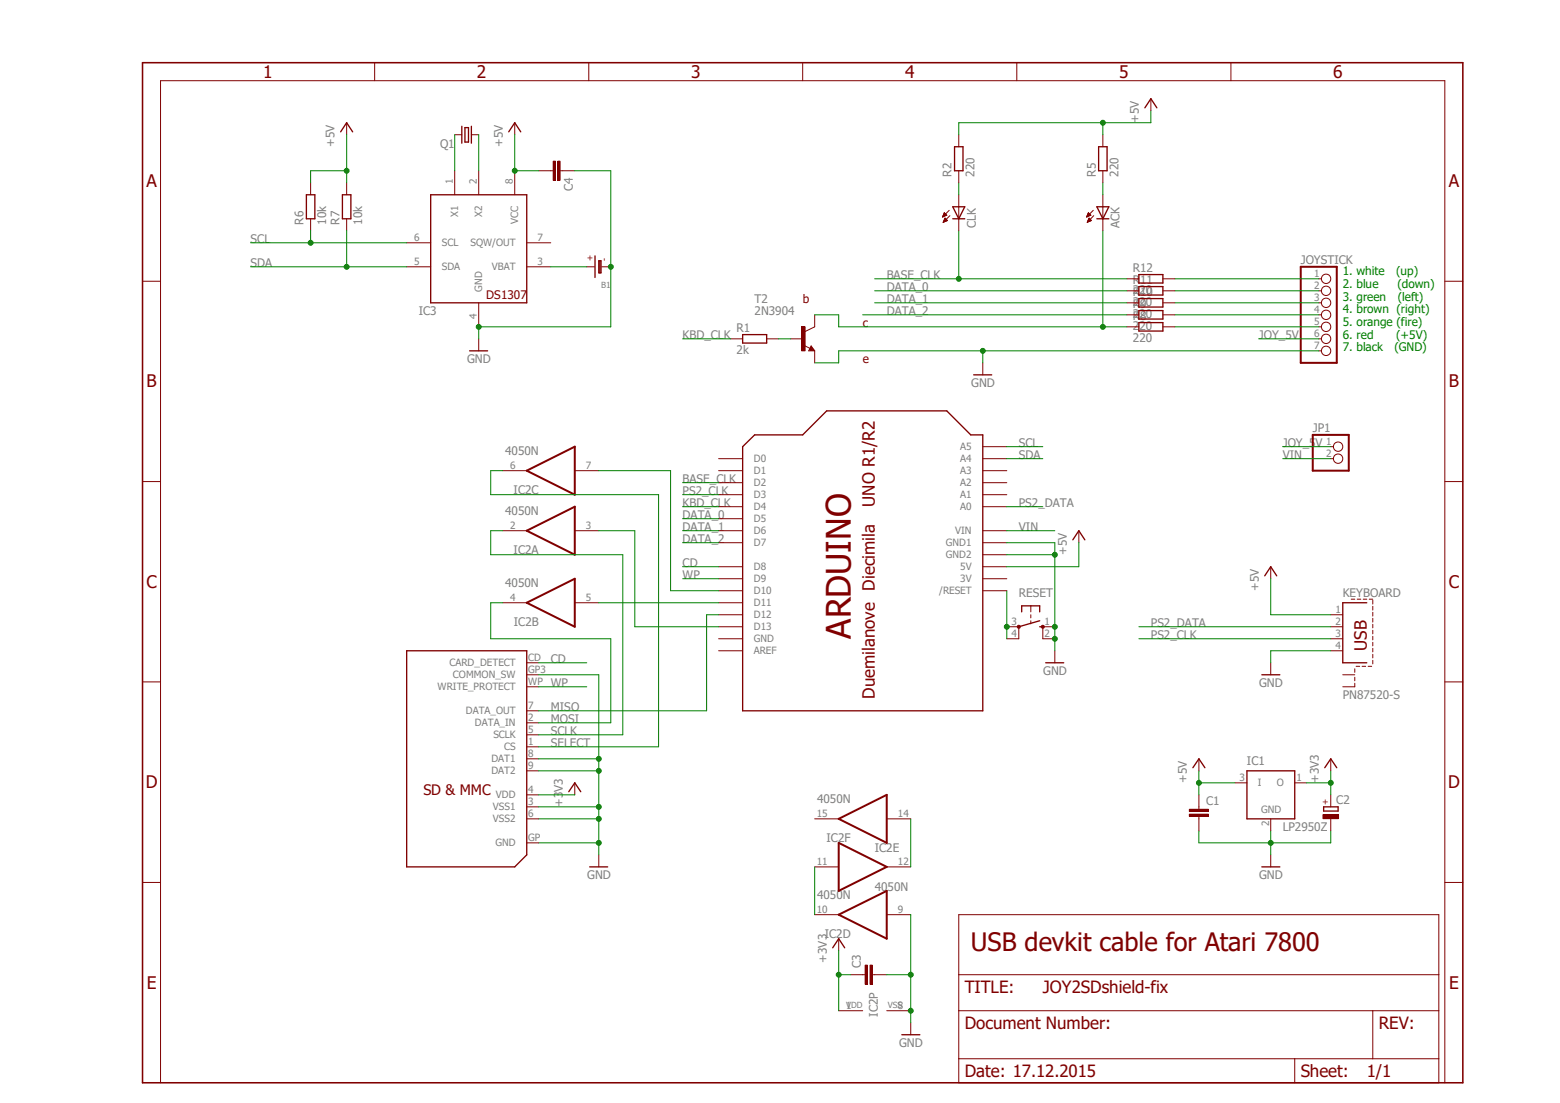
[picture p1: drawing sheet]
<svg xmlns="http://www.w3.org/2000/svg" width="297mm" height="210mm" viewBox="0 0 297 210" stroke-linecap="round" stroke-linejoin="round" font-family="sans-serif">
<path d="M26.7 11.6l252.1 195.1M278.8 11.6l-252.1 195.1" fill="none" stroke="#fff" stroke-width=".19"/>
<path d="M194.5 116.5v-1.1h3.5v1.1M198 119.3h.5M198 118.2l-4 1.1" fill="none" stroke="#800000" stroke-width=".25"/>
<path d="M194 119.3v2.3M196.3 115.4v1.1M196.3 117.1v.5M196.3 118.2v.6M198.5 119.3v2.3" fill="none" stroke="#800000" stroke-width=".19"/>
<circle cx="194" cy="119.3" r=".3" fill="#800000"/>
<circle cx="194" cy="119.3" r=".3" fill="none" stroke="#800000" stroke-width=".19"/>
<circle cx="198.5" cy="119.3" r=".3" fill="#800000"/>
<g fill="none" stroke="#800000" stroke-width=".19">
<path d="M71.3 11.9v3.5M112.1 11.9v3.5M152.8 11.9v3.5M193.6 11.9v3.5M219.1 18.8v2.3M234.4 11.9v3.5M182.5 25.7v2.2M182.5 32.5v2.3M182.5 37.1v6.8M27.1 53.6h3.5M179.5 41.3h.1M179.5 41.2h.2"/>
<path d="M179.5 41.1h.4M179.6 41h.5M179.6 42.3h.1M179.6 41h.7M179.6 40.9h.6M179.6 42.2h.3M179.7 40.8h.4M179.7 42.2h.3M179.7 40.7h.3M179.7 42.1h.5M179.7 42h.7M179.7 40.6h.2"/>
<path d="M179.7 41.9h.6M179.8 40.5l-.3 .8M179.8 40.5l.5 .5M179.8 40.5h.1M179.8 41.9h.4M179.8 41.8h.3M179.8 41.7h.3M179.9 41.6h.1M180.3 41l-.8 .3M180.4 42l-.5-.5-.3 .8M180.4 42l-.8 .3M180.7 40l-1.2 1.3"/>
<path d="M180.8 41.1l-1.2 1.2M214.5 53.1h2.3M214.5 55.4h2.3M214.5 57.7h2.3M214.5 59.9h2.3M221.4 53.1h2.3M221.4 55.4h2.3M221.4 57.7h2.3M221.4 59.9h2.3M251.1 53.1h.5M251.1 55.4h.5M251.1 57.7h.5"/>
<path d="M251.1 59.9h.5M275.1 53.6h3.4M187.1 69.1v2.3M214.5 62.2h2.3M221.4 62.2h2.3M251.1 62.2h.5M251.1 64.5h.5M251.1 66.8h.5M27.1 91.7h3.5M136.8 87.3h4.6M136.8 89.6h4.6M136.8 91.9h4.6"/>
<path d="M136.8 94.2h4.6M136.8 96.5h4.6M136.8 98.8h4.6M187.1 87.3h4.6M187.1 89.6h4.6M187.1 91.9h4.6M187.1 94.2h4.6M187.1 96.5h4.6M187.1 85h4.6M275.1 91.7h3.4M136.8 119.3h4.6M136.8 101h4.6"/>
<path d="M136.8 103.3h4.6M136.8 107.9h4.6M136.8 110.2h4.6M136.8 112.5h4.6M136.8 114.8h4.6M136.8 117.1h4.6M187.1 101h4.6M187.1 103.3h4.6M187.1 107.9h4.6M187.1 110.2h4.6M187.1 112.5h4.6M187.1 105.6h4.6"/>
<path d="M191.7 119.3h2.3M198.5 119.3h2.3M205.4 101v2.3M241.9 107.9v2.3M27.1 129.8h3.5M100.3 137.6h2.3M100.3 139.9h2.3M100.3 135.3h2.3M100.3 130.8h2.3M100.3 126.2h2.3M100.3 128.5h2.3M136.8 121.6h4.6"/>
<path d="M136.8 123.9h4.6M191.7 121.6h2.3M198.5 121.6h2.3M200.8 123.9v2.3M275.1 129.8h3.4M100.3 142.2h2.3M100.3 153.6h2.3M100.3 151.3h2.3M100.3 155.9h2.3M100.3 144.5h2.3M100.3 146.8h2.3M226.4 155h3.7v.4h-3.7z"/>
<path d="M226.4 154.1h3.7v.4h-3.7zM228.3 144.5v2.3M228.3 151.3v2.8M228.3 155.4v2.8M235.1 149.1h2.3M241.9 155.9v2.3M246.5 149.1h2.3M253.4 144.5v2.3M27.1 168h3.5M100.3 160.5h2.3M182.5 174.2h91.4v32h-91.4zM241.9 162.8v2.3"/>
<path d="M275.1 168h3.4M182.5 192.4h91.4M182.5 185.6h91.4M261.4 192.4v9.2M30.6 206.2v-190.8h244.5v190.8M182.5 201.6h91.4M246.5 201.6v4.6"/>
<circle cx="252.5" cy="55.4" r=".89"/>
<circle cx="252.5" cy="59.9" r=".89"/>
<circle cx="252.5" cy="53.1" r=".89"/>
<circle cx="252.5" cy="57.7" r=".89"/>
<circle cx="252.5" cy="66.8" r=".89"/>
<circle cx="252.5" cy="62.2" r=".89"/>
<circle cx="252.5" cy="64.5" r=".89"/>
<circle cx="198.5" cy="119.3" r=".3"/>
</g>
<g fill="none" stroke="#800000" stroke-width=".25">
<path d="M181.4 39.4h2.3l-1.2 2.3zM181.7 27.9h1.6v4.6h-1.6zM218 20.5l1.1-1.7 1.2 1.7M181.4 41.7h2.3M216.8 59.1h4.6v1.6h-4.6zM216.8 52.3h4.6v1.6h-4.6zM216.8 54.6h4.6v1.6h-4.6zM216.8 56.9h4.6v1.6h-4.6zM185.4 71.4h3.4M216.8 61.4h4.6v1.6h-4.6zM141.4 85l2.3-2.2h9.1l4.6-4.6h22.9l4.5 4.6h2.3v52.5h-45.7zM204.3 102.8l1.1-1.8 1.1 1.8"/>
<path d="M240.8 109.6l1.1-1.7 1.2 1.7M77.4 123.9h22.9v38.9l-2.3 2.3h-20.6zM199.1 126.2h3.4M227.1 146.2l1.2-1.7 1.1 1.7M237.4 146.8h9.1v9.1h-9.1zM252 153.6h2.8v.8h-2.8zM252.2 146.2l1.2-1.7 1.1 1.7M240.2 165.1h3.5"/>
</g>
<path d="M27.1 11.9h251.4v194.3h-251.4z" fill="none" stroke="#800000" stroke-width=".3"/>
<path d="M247.6 50.8h6.9v18.3h-6.9z" fill="none" stroke="#800000" stroke-width=".38"/>
<path d="M226.4 155.2h3.7M226.4 154.3h3.7" fill="none" stroke="#800000" stroke-width=".42"/>
<path d="M251.9 155.1h2.9v.8h-2.9z" fill-rule="evenodd" fill="#800000"/>
<g fill="none" stroke="#800000" stroke-width=".19">
<path d="M59.1 34.8v2.3M66 23.4v2.3M66 34.8v2.3M86.6 32.5v4.6M86.6 25.7h1.3M89.7 25.7h1.4M91.1 32.5v4.6M98 23.4v2.3M98 32.5v4.6M102.6 32.5h2.7M105.3 30.7h.4v3.6h-.4zM106.2 30.7h.4v3.6h-.4z"/>
<path d="M106.7 32.5h2.7M210 25.7v2.2M210 32.5v2.3M210 37.1v6.8M59.1 41.7v2.2M66 41.7v2.2M77.4 46.2h4.6M77.4 50.8h4.6M91.1 57.7v4.5M100.3 46.2h4.6M100.3 50.8h4.6M111.7 50.8h1.5"/>
<path d="M114.6 50.8h1.7M206.9 41.3h.1M206.9 41.2h.3M207 41.1h.3M207 41h.5M207 41h.7M207 42.3h.1M207.1 40.9h.5M207.1 42.2h.2M207.1 40.8h.4M207.1 42.2h.3M207.1 42.1h.5"/>
<path d="M207.1 40.7h.3M207.1 42h.7M207.2 40.6h.1M207.2 41.9h.5M207.2 40.5l-.3 .8M207.2 40.5l.5 .5M207.2 40.5h.1M207.2 41.9h.4M207.2 41.8h.4M207.3 41.7h.2M207.3 41.6h.1M207.7 41l-.8 .3"/>
<path d="M207.8 42l-.5-.5-.3 .8M207.8 42l-.8 .3M208.2 40l-1.3 1.3M208.2 41.1l-1.2 1.2M91.1 64.5v2.3M139.1 64.5h2.3M146 64.5h2.3M153.1 65.8l1.1 .5M154.4 65.9l.7 .9h-1.1zM155.1 62.2l-1.8 .9M95.7 89.6h4.6M109.4 89.6h4.6"/>
<path d="M253.4 85h.5M253.4 87.3h.5M95.7 101h4.6M95.7 114.8h4.6M109.4 101h4.6M109.4 114.8h4.6M253.4 117.1h2.3M253.4 119.3h2.3M257.3 114.1h.6M258.4 114.1h.7M259.5 114.1h.7M260.7 114.1h.7"/>
<path d="M261.4 114.3v.7M261.4 115.4v.8M261.4 116.6v.7M261.4 117.7v.7M261.4 118.9v.6M241.9 126.2v2.3M253.4 121.6h2.3M253.4 123.9h2.3M255.7 128.5h2.2M257.9 127.3v.7M257.9 128.9v.7M257.9 130.1v.7h-2.2"/>
<path d="M258.2 126.9h.7M259.3 126.9h.7M260.5 126.9h.7M261.4 120v.7M261.4 121.2v.6M261.4 122.3v.7M261.4 123.4v.7M261.4 124.6v.7M261.4 125.7v.7M109.4 149.1v2.2M155.1 155.9h4.6M168.8 155.9h4.6"/>
<path d="M251.9 155.1h2.9v.8h-2.9zM253.4 151.3v2.3M253.4 155.9v2.3M114 162.8v2.3M155.1 174.2h4.6M155.1 165.1h4.6M159.7 178.7v2.3M168.8 174.2h4.6M168.8 165.1h4.6M159.7 192.4h4.6M162 185.6h2.7M164.7 183.8h.4v3.6h-.4z"/>
<path d="M165.7 183.8h.4v3.6h-.4zM166.1 185.6h2.7M168.8 192.4h4.6M173.4 194.7v2.3"/>
<circle cx="254.8" cy="85" r=".89"/>
<circle cx="254.8" cy="87.3" r=".89"/>
</g>
<g fill="none" stroke="#800000" stroke-width=".25">
<path d="M58.3 37.1h1.6v4.6h-1.6zM64.9 25.1l1.1-1.7 1.1 1.7M65.2 37.1h1.6v4.6h-1.6zM82 37.1h18.3v20.6h-18.3zM87.9 24v3.3M88.5 24.3h.7v2.8h-.7zM89.7 24v3.3M96.9 25.1l1.1-1.7 1.1 1.7M208.8 39.4h2.3l-1.1 2.3zM209.2 27.9h1.6v4.6h-1.6zM113.3 48.7v4.1M114 49.7h.4v2.2h-.4z"/>
<path d="M114.2 49.7v2.2M208.8 41.7h2.3M89.4 66.8h3.4M141.4 63.7h4.6v1.6h-4.6zM154.4 66.3l.2 .2h-.4l.2-.4 .5 .6h-.7M260.2 114.8h-4.5v11.4h4.5M240.2 128.5h3.5M108.3 150.7l1.1-1.6 1.2 1.6M112.3 165.1h3.4M158.5 180.5l1.2-1.8 1.1 1.8M171.7 197h3.4"/>
</g>
<path d="M100.3 89.6l9.1-4.6v9.2zM249.9 82.8h6.9v6.8h-6.9zM100.3 101l9.1-4.5v9.1zM100.3 114.8l9.1-4.6v9.1zM159.7 155.9l9.1-4.6v9.2zM159.7 174.2l9.1-4.6v9.1zM159.7 160.5l9.1 4.6-9.1 4.5z" fill="none" stroke="#800000" stroke-width=".38"/>
<path d="M105.5 30.7v3.6M106.4 30.7v3.6M164.9 183.8v3.6M165.9 183.8v3.6" fill="none" stroke="#800000" stroke-width=".42"/>
<path d="M152.6 62.2h.7v4.6h-.7z" fill-rule="evenodd" fill="#800000"/>
<path d="M155.1 59.9v2.3M150.5 64.5h2.3M152.6 62.2h.7v4.6h-.7zM155.1 66.8v2.3" fill="none" stroke="#800000" stroke-width=".19"/>
<path d="M159.7 66.8h91.4M187.1 66.8v2.3" fill="none" stroke="#008000" stroke-width=".19"/>
<circle cx="187.1" cy="66.8" r=".46" fill="#008000"/>
<g fill="none" stroke="#008000" stroke-width=".19">
<path d="M159.7 66.8v2.3h-4.6M200.8 119.3v4.6"/>
<circle cx="187.1" cy="66.8" r=".46"/>
</g>
<circle cx="200.8" cy="121.6" r=".46" fill="#008000"/>
<g fill="none" stroke="#008000" stroke-width=".19">
<path d="M191.7 103.3h9.1v16"/>
<circle cx="200.8" cy="121.6" r=".46"/>
</g>
<circle cx="200.8" cy="119.3" r=".46" fill="#008000"/>
<g fill="none" stroke="#008000" stroke-width=".19">
<path d="M191.7 105.6h9.1"/>
<circle cx="200.8" cy="119.3" r=".46"/>
</g>
<circle cx="200.8" cy="105.6" r=".46" fill="#008000"/>
<g fill="none" stroke="#008000" stroke-width=".19">
<path d="M228.3 158.2v2.3h13.6M241.9 158.2v4.6"/>
<circle cx="200.8" cy="105.6" r=".46"/>
</g>
<circle cx="241.9" cy="160.5" r=".46" fill="#008000"/>
<g fill="none" stroke="#008000" stroke-width=".19">
<path d="M102.6 153.6h11.4v9.2M102.6 155.9h11.4M253.4 158.2v2.3h-11.5"/>
<circle cx="241.9" cy="160.5" r=".46"/>
</g>
<circle cx="114" cy="155.9" r=".46" fill="#008000"/>
<g fill="none" stroke="#008000" stroke-width=".19">
<path d="M102.6 160.5h11.4"/>
<circle cx="114" cy="155.9" r=".46"/>
</g>
<circle cx="114" cy="160.5" r=".46" fill="#008000"/>
<g fill="none" stroke="#008000" stroke-width=".19">
<path d="M102.6 146.8h11.4v6.8"/>
<circle cx="114" cy="160.5" r=".46"/>
</g>
<circle cx="114" cy="153.6" r=".46" fill="#008000"/>
<g fill="none" stroke="#008000" stroke-width=".19">
<path d="M102.6 144.5h11.4v2.3"/>
<circle cx="114" cy="153.6" r=".46"/>
</g>
<circle cx="114" cy="146.8" r=".46" fill="#008000"/>
<g fill="none" stroke="#008000" stroke-width=".19">
<path d="M102.6 128.5h11.4v16"/>
<circle cx="114" cy="146.8" r=".46"/>
</g>
<circle cx="114" cy="144.5" r=".46" fill="#008000"/>
<g fill="none" stroke="#008000" stroke-width=".19">
<path d="M168.8 185.6h4.6v9.1"/>
<circle cx="114" cy="144.5" r=".46"/>
</g>
<circle cx="173.4" cy="192.4" r=".46" fill="#008000"/>
<g fill="none" stroke="#008000" stroke-width=".19">
<path d="M173.4 174.2v11.4"/>
<circle cx="173.4" cy="192.4" r=".46"/>
</g>
<circle cx="173.4" cy="185.6" r=".46" fill="#008000"/>
<g fill="none" stroke="#008000" stroke-width=".19">
<path d="M116.3 50.8v11.4h-25.2v2.3M253.4 123.9h-11.5v2.3"/>
<circle cx="173.4" cy="185.6" r=".46"/>
</g>
<circle cx="91.1" cy="62.2" r=".46" fill="#008000"/>
<g fill="none" stroke="#008000" stroke-width=".19">
<path d="M109.4 32.5h6.9v18.3"/>
<circle cx="91.1" cy="62.2" r=".46"/>
</g>
<circle cx="116.3" cy="50.8" r=".46" fill="#008000"/>
<g fill="none" stroke="#008000" stroke-width=".19">
<path d="M210 23.4v2.3M219.1 21.1v2.3h-36.6v2.3"/>
<circle cx="116.3" cy="50.8" r=".46"/>
</g>
<circle cx="210" cy="23.4" r=".46" fill="#008000"/>
<g fill="none" stroke="#008000" stroke-width=".19">
<path d="M205.4 103.3v4.6h-13.7M241.9 110.2v6.9h11.5M228.3 149.1h6.8M228.3 146.8v4.5"/>
<circle cx="210" cy="23.4" r=".46"/>
</g>
<circle cx="228.3" cy="149.1" r=".46" fill="#008000"/>
<g fill="none" stroke="#008000" stroke-width=".19">
<path d="M98 25.7v6.8h4.6"/>
<circle cx="228.3" cy="149.1" r=".46"/>
</g>
<circle cx="98" cy="32.5" r=".46" fill="#008000"/>
<g fill="none" stroke="#008000" stroke-width=".19">
<path d="M66 25.7v9.1M66 32.5h-6.9v2.3"/>
<circle cx="98" cy="32.5" r=".46"/>
</g>
<circle cx="66" cy="32.5" r=".46" fill="#008000"/>
<g fill="none" stroke="#008000" stroke-width=".19">
<path d="M182.5 34.8v2.3M164.3 59.9h50.2M223.7 59.9h27.4M223.7 53.1h27.4M223.7 55.4h27.4M223.7 57.7h27.4M130 64.5h9.1M223.7 62.2h27.4M130 96.5h6.8M130 94.2h6.8M191.7 96.5h6.8M130 103.3h6.8"/>
<path d="M191.7 112.5v9.1M216.8 119.3h36.6M216.8 121.6h36.6"/>
<circle cx="66" cy="32.5" r=".46"/>
</g>
<circle cx="191.7" cy="119.3" r=".46" fill="#008000"/>
<g fill="none" stroke="#008000" stroke-width=".19">
<path d="M248.8 149.1h4.6M253.4 146.8v4.5"/>
<circle cx="191.7" cy="119.3" r=".46"/>
</g>
<circle cx="253.4" cy="149.1" r=".46" fill="#008000"/>
<g fill="none" stroke="#008000" stroke-width=".19">
<path d="M102.6 151.3h6.8M159.7 181v11.4M159.7 185.6h2.3"/>
<circle cx="253.4" cy="149.1" r=".46"/>
</g>
<circle cx="159.7" cy="185.6" r=".46" fill="#008000"/>
<g fill="none" stroke="#008000" stroke-width=".19">
<path d="M210 34.8v2.3M166.5 53.1h48"/>
<circle cx="159.7" cy="185.6" r=".46"/>
</g>
<circle cx="182.5" cy="53.1" r=".46" fill="#008000"/>
<g fill="none" stroke="#008000" stroke-width=".19">
<path d="M47.7 46.2h29.7M59.1 43.9v2.3M166.5 55.4h48M166.5 57.7h48M182.5 43.9v9.2M95.7 89.6h-2.3v4.6h32v48h-22.8M114 89.6h13.7v22.9h9.1M130 91.9h6.8M130 98.8h6.8M95.7 101h-2.3v4.6h25.2v34.3h-16M95.7 114.8h-2.3v6.8h22.9v16h-13.7M114 101h6.9v18.3h15.9"/>
<path d="M114 114.8h22.8M130 101h6.8M130 107.9h6.8M130 110.2h6.8M136.8 117.1h-2.3v18.2h-31.9M102.6 126.2h9.1M102.6 130.8h9.1M173.4 155.9v9.2M155.1 165.1v9.1"/>
<circle cx="182.5" cy="53.1" r=".46"/>
</g>
<circle cx="59.1" cy="46.2" r=".46" fill="#008000"/>
<g fill="none" stroke="#008000" stroke-width=".19">
<path d="M47.7 50.8h29.7M66 43.9v6.9M191.7 85h6.8"/>
<circle cx="59.1" cy="46.2" r=".46"/>
</g>
<circle cx="66" cy="50.8" r=".46" fill="#008000"/>
<g fill="none" stroke="#008000" stroke-width=".19">
<path d="M104.9 50.8h6.8M210 43.9v18.3M148.3 64.5h2.2M159.7 62.2h54.8M191.7 87.3h6.8"/>
<circle cx="66" cy="50.8" r=".46"/>
</g>
<circle cx="210" cy="62.2" r=".46" fill="#008000"/>
<g fill="none" stroke="#008000" stroke-width=".19">
<path d="M86.6 25.7v6.8M91.1 25.7v6.8M155.1 59.9h4.6v2.3M239.6 64.5h11.5M244.2 87.3h9.2M244.2 85h9.2M191.7 101h9.1"/>
<circle cx="210" cy="62.2" r=".46"/>
</g>
<text font-size="6.4" fill="#800000" x="162" y="121.6" transform="rotate(-90 162 121.6)">ARDUINO</text>
<text font-size="4.8" fill="#800000" x="184.8" y="181">USB devkit cable for Atari 7800</text>
<g font-size="3.3" fill="#800000">
<text x="50.1" y="14.8">1</text>
<text x="90.8" y="14.8">2</text>
<text x="131.6" y="14.8">3</text>
<text x="172.3" y="14.8">4</text>
<text x="213.1" y="14.8">5</text>
<text x="253.8" y="14.8">6</text>
<text x="27.9" y="35.6">A</text>
<text x="275.8" y="35.6">A</text>
<text x="27.9" y="73.7">B</text>
<text x="275.8" y="73.7">B</text>
<text x="27.9" y="111.9">C</text>
<text x="275.8" y="111.9">C</text>
<text x="27.8" y="150.1">D</text>
<text x="275.7" y="150.1">D</text>
<text x="27.9" y="188.2">E</text>
<text x="275.9" y="188.2">E</text>
</g>
<g font-size="3.2" fill="#800000">
<text x="166.5" y="96.5" transform="rotate(-90 166.5 96.5)">UNO R1/R2</text>
<text x="166.5" y="112.5" transform="rotate(-90 166.5 112.5)">Diecimila</text>
<text x="260.2" y="123.9" transform="rotate(-90 260.2 123.9)">USB</text>
<text x="166.5" y="133.1" transform="rotate(-90 166.5 133.1)">Duemilanove</text>
<text x="183.7" y="189">TITLE:</text>
<text x="198.5" y="189">JOY2SDshield-fix</text>
<text x="183.7" y="195.9">Document Number:</text>
<text x="262.5" y="195.9">REV:</text>
<text x="183.7" y="205">Date: 17.12.2015</text>
<text x="247.6" y="205">Sheet:</text>
<text x="260.2" y="205">1/1</text>
</g>
<text font-size="2.8" fill="#800000" x="80.6" y="151.3">SD &amp; MMC</text>
<g font-size="2.2" fill="#808080">
<text x="216.8" y="23.4" transform="rotate(-90 216.8 23.4)">+5V</text>
<text x="63.7" y="27.9" transform="rotate(-90 63.7 27.9)">+5V</text>
<text x="83.8" y="28.2">Q1</text>
<text x="95.7" y="27.9" transform="rotate(-90 95.7 27.9)">+5V</text>
<text x="181.2" y="33.7" transform="rotate(-90 181.2 33.7)">R2</text>
<text x="185.5" y="33.7" transform="rotate(-90 185.5 33.7)">220</text>
<text x="208.6" y="33.7" transform="rotate(-90 208.6 33.7)">R5</text>
<text x="212.9" y="33.7" transform="rotate(-90 212.9 33.7)">220</text>
<text x="109.1" y="36.4" transform="rotate(-90 109.1 36.4)">C4</text>
<text x="47.7" y="46.2">SCL</text>
<text x="57.8" y="42.8" transform="rotate(-90 57.8 42.8)">R6</text>
<text x="62.1" y="42.8" transform="rotate(-90 62.1 42.8)">10k</text>
<text x="64.6" y="42.8" transform="rotate(-90 64.6 42.8)">R7</text>
<text x="69" y="42.8" transform="rotate(-90 69 42.8)">10k</text>
<text x="185.8" y="43.5" transform="rotate(-90 185.8 43.5)">CLK</text>
<text x="213.1" y="43.5" transform="rotate(-90 213.1 43.5)">ACK</text>
<text x="47.7" y="50.8">SDA</text>
<text x="168.8" y="53.1">BASE_CLK</text>
<text x="215.7" y="51.7">R12</text>
<text x="247.7" y="50.2">JOYSTICK</text>
<text x="79.7" y="59.9">IC3</text>
<text x="143.7" y="59.9">2N3904</text>
<text x="143.7" y="57.7">T2</text>
<text x="168.8" y="59.9">DATA_2</text>
<text x="168.8" y="55.4">DATA_0</text>
<text x="168.8" y="57.7">DATA_1</text>
<text x="215.7" y="58.3">220</text>
<text x="215.7" y="56">220</text>
<text x="215.7" y="58.6">R9</text>
<text x="215.7" y="56.3">R10</text>
<text x="215.7" y="54">R11</text>
<text x="130" y="64.5">KBD_CLK</text>
<text x="140.3" y="63.2">R1</text>
<text x="215.7" y="62.9">220</text>
<text x="215.7" y="60.6">220</text>
<text x="215.7" y="65.2">220</text>
<text x="215.7" y="60.9">R8</text>
<text x="239.7" y="64.5">JOY_5V</text>
<text x="88.9" y="69.1">GND</text>
<text x="140.3" y="67.5">2k</text>
<text x="184.9" y="73.7">GND</text>
<text x="249.9" y="82.2">JP1</text>
<text x="96.2" y="86.7">4050N</text>
<text x="194" y="85.1">SCL</text>
<text x="194" y="87.3">SDA</text>
<text x="244.2" y="85.1">JOY_5V</text>
<text x="244.2" y="87.3">VIN</text>
<text x="97.8" y="94.1">IC2C</text>
<text x="130" y="94.2">PS2_CLK</text>
<text x="130" y="91.9">BASE_CLK</text>
<text x="96.2" y="98.1">4050N</text>
<text x="130" y="96.5">KBD_CLK</text>
<text x="130" y="98.8">DATA_0</text>
<text x="130" y="101">DATA_1</text>
<text x="194" y="96.5">PS2_DATA</text>
<text x="194" y="101">VIN</text>
<text x="97.8" y="105.5">IC2A</text>
<text x="130" y="103.3">DATA_2</text>
<text x="130" y="107.9">CD</text>
<text x="203.1" y="105.6" transform="rotate(-90 203.1 105.6)">+5V</text>
<text x="96.2" y="111.8">4050N</text>
<text x="130" y="110.2">WP</text>
<text x="194" y="113.6">RESET</text>
<text x="239.7" y="112.5" transform="rotate(-90 239.7 112.5)">+5V</text>
<text x="255.7" y="113.6">KEYBOARD</text>
<text x="97.8" y="119.3">IC2B</text>
<text x="219.1" y="119.3">PS2_DATA</text>
<text x="219.1" y="121.6">PS2_CLK</text>
<text x="104.9" y="126.2">CD</text>
<text x="104.9" y="130.8">WP</text>
<text x="198.6" y="128.5">GND</text>
<text x="239.7" y="130.8">GND</text>
<text x="104.9" y="137.6">MOSI</text>
<text x="104.9" y="135.3">MISO</text>
<text x="255.7" y="133.1">PN87520-S</text>
<text x="104.9" y="142.2">SELECT</text>
<text x="104.9" y="139.9">SCLK</text>
<text x="226" y="149.1" transform="rotate(-90 226 149.1)">+5V</text>
<text x="237.4" y="145.6">IC1</text>
<text x="251.1" y="149.1" transform="rotate(-90 251.1 149.1)">+3V3</text>
<text x="107.1" y="153.6" transform="rotate(-90 107.1 153.6)">+3V3</text>
<text x="155.6" y="153">4050N</text>
<text x="229.6" y="153.3">C1</text>
<text x="254.4" y="153.2">C2</text>
<text x="157.4" y="160.4">IC2F</text>
<text x="244.2" y="158.2">LP2950Z</text>
<text x="111.8" y="167.3">GND</text>
<text x="166.5" y="162.2">IC2E</text>
<text x="239.7" y="167.3">GND</text>
<text x="155.6" y="171.2">4050N</text>
<text x="166.5" y="169.6">4050N</text>
<text x="157" y="178.6">IC2D</text>
<text x="157.4" y="183.3" transform="rotate(-90 157.4 183.3)">+3V3</text>
<text x="163.9" y="184.2" transform="rotate(-90 163.9 184.2)">C3</text>
<text x="167.1" y="193.6" transform="rotate(-90 167.1 193.6)">IC2P</text>
<text x="171.2" y="199.3">GND</text>
</g>
<g font-size="2.2" fill="#008000">
<text x="255.7" y="52.4">1. white</text>
<text x="265.8" y="52.4">(up)</text>
<text x="255.7" y="54.8">2. blue</text>
<text x="255.7" y="57.2">3. green</text>
<text x="255.7" y="59.6">4. brown (right)</text>
<text x="266.1" y="54.8">(down)</text>
<text x="266.1" y="57.2">(left)</text>
<text x="255.7" y="62.1">5. orange (fire)</text>
<text x="255.7" y="64.5">6. red</text>
<text x="265.8" y="64.5">(+5V)</text>
<text x="255.7" y="66.9">7. black</text>
<text x="265.5" y="66.9">(GND)</text>
</g>
<g font-size="2.2" fill="#800000">
<text x="92.6" y="57">DS1307</text>
<text x="152.8" y="57.7">b</text>
<text x="164.3" y="62.2">c</text>
<text x="164.3" y="69.1">e</text>
</g>
<g font-size="1.9" fill="#808080">
<text x="86.2" y="35" transform="rotate(-90 86.2 35)">1</text>
<text x="90.8" y="35" transform="rotate(-90 90.8 35)">2</text>
<text x="97.7" y="35" transform="rotate(-90 97.7 35)">8</text>
<text x="87.3" y="41.4" transform="rotate(-90 87.3 41.4)">X1</text>
<text x="91.8" y="41.4" transform="rotate(-90 91.8 41.4)">X2</text>
<text x="78.8" y="45.9">6</text>
<text x="84.1" y="46.9">SCL</text>
<text x="89.6" y="46.9">SQW/OUT</text>
<text x="98.7" y="42.6" transform="rotate(-90 98.7 42.6)">VCC</text>
<text x="102.4" y="45.9">7</text>
<text x="78.8" y="50.5">5</text>
<text x="84.1" y="51.5">SDA</text>
<text x="93.6" y="51.5">VBAT</text>
<text x="102.4" y="50.5">3</text>
<text x="250.2" y="52.7">1</text>
<text x="91.8" y="55.5" transform="rotate(-90 91.8 55.5)">GND</text>
<text x="250.2" y="55">2</text>
<text x="250.2" y="57.3">3</text>
<text x="250.2" y="59.6">4</text>
<text x="90.8" y="60.8" transform="rotate(-90 90.8 60.8)">4</text>
<text x="250.2" y="61.9">5</text>
<text x="250.2" y="64.2">6</text>
<text x="250.2" y="66.5">7</text>
<text x="97.1" y="89.3">6</text>
<text x="111.5" y="89.3">7</text>
<text x="143.5" y="88.1">D0</text>
<text x="182.8" y="85.7">A5</text>
<text x="182.8" y="88">A4</text>
<text x="252.5" y="84.8">1</text>
<text x="252.5" y="87">2</text>
<text x="143.5" y="90.3">D1</text>
<text x="143.5" y="92.6">D2</text>
<text x="143.5" y="94.9">D3</text>
<text x="182.8" y="90.3">A3</text>
<text x="182.8" y="92.6">A2</text>
<text x="182.8" y="94.9">A1</text>
<text x="97.1" y="100.8">2</text>
<text x="111.5" y="100.8">3</text>
<text x="143.5" y="97.2">D4</text>
<text x="143.5" y="99.5">D5</text>
<text x="143.5" y="101.8">D6</text>
<text x="181.9" y="101.7">VIN</text>
<text x="182.8" y="97.2">A0</text>
<text x="143.5" y="104.1">D7</text>
<text x="180.1" y="104">GND1</text>
<text x="180.1" y="106.3">GND2</text>
<text x="143.5" y="108.6">D8</text>
<text x="143.5" y="110.9">D9</text>
<text x="143.5" y="113.2">D10</text>
<text x="178.8" y="113.2">/RESET</text>
<text x="182.8" y="108.6">5V</text>
<text x="182.8" y="110.9">3V</text>
<text x="97.1" y="114.5">4</text>
<text x="111.5" y="114.5">5</text>
<text x="143.5" y="115.4">D11</text>
<text x="143.5" y="117.7">D12</text>
<text x="192.6" y="119">3</text>
<text x="198.8" y="119">1</text>
<text x="254.3" y="116.8">1</text>
<text x="254.3" y="119">2</text>
<text x="100.6" y="125.9">CD</text>
<text x="143.5" y="120">D13</text>
<text x="143.5" y="122.3">GND</text>
<text x="143.5" y="124.6">AREF</text>
<text x="192.6" y="121.3">4</text>
<text x="198.8" y="121.3">2</text>
<text x="254.3" y="121.3">3</text>
<text x="254.3" y="123.6">4</text>
<text x="83.3" y="131.4">WRITE_PROTECT</text>
<text x="85.6" y="126.9">CARD_DETECT</text>
<text x="86.2" y="129.2">COMMON_SW</text>
<text x="100.6" y="130.4">WP</text>
<text x="100.6" y="128.1">GP3</text>
<text x="88.7" y="136">DATA_OUT</text>
<text x="100.6" y="137.3">2</text>
<text x="100.6" y="135">7</text>
<text x="90.4" y="138.3">DATA_IN</text>
<text x="93.9" y="140.6">SCLK</text>
<text x="96" y="142.9">CS</text>
<text x="100.6" y="141.9">1</text>
<text x="100.6" y="139.6">5</text>
<text x="93.6" y="145.2">DAT1</text>
<text x="93.6" y="147.4">DAT2</text>
<text x="100.6" y="144.1">8</text>
<text x="100.6" y="146.4">9</text>
<text x="236" y="148.7">3</text>
<text x="239.5" y="149.7">I</text>
<text x="243.1" y="149.7">O</text>
<text x="246.8" y="148.7">1</text>
<text x="93.9" y="154.3">VSS1</text>
<text x="94.4" y="152">VDD</text>
<text x="100.6" y="153.3">3</text>
<text x="100.6" y="151">4</text>
<text x="100.6" y="155.6">6</text>
<text x="155.5" y="155.6">15</text>
<text x="170.9" y="155.6">14</text>
<text x="240.1" y="154.8">GND</text>
<text x="93.9" y="156.6">VSS2</text>
<text x="94.3" y="161.2">GND</text>
<text x="100.6" y="160.1">GP</text>
<text x="241.6" y="157.3" transform="rotate(-90 241.6 157.3)">2</text>
<text x="155.5" y="164.7">11</text>
<text x="170.9" y="164.7">12</text>
<text x="155.5" y="173.9">10</text>
<text x="170.9" y="173.9">9</text>
<text x="161.1" y="192.2">1</text>
<text x="170.9" y="192.2">8</text>
</g>
<g font-size="1.6" fill="#800000">
<text x="112.9" y="49.8" transform="rotate(-90 112.9 49.8)">+</text>
<text x="115.6" y="49.8" transform="rotate(-90 115.6 49.8)">-</text>
<text x="252.9" y="153.2" transform="rotate(-90 252.9 153.2)">+</text>
</g>
<g font-size="1.6" fill="#808080">
<text x="114.5" y="54.8">B1</text>
<text x="161.1" y="191.9">VDD</text>
<text x="169" y="191.9">VSS</text>
</g>
</svg>
